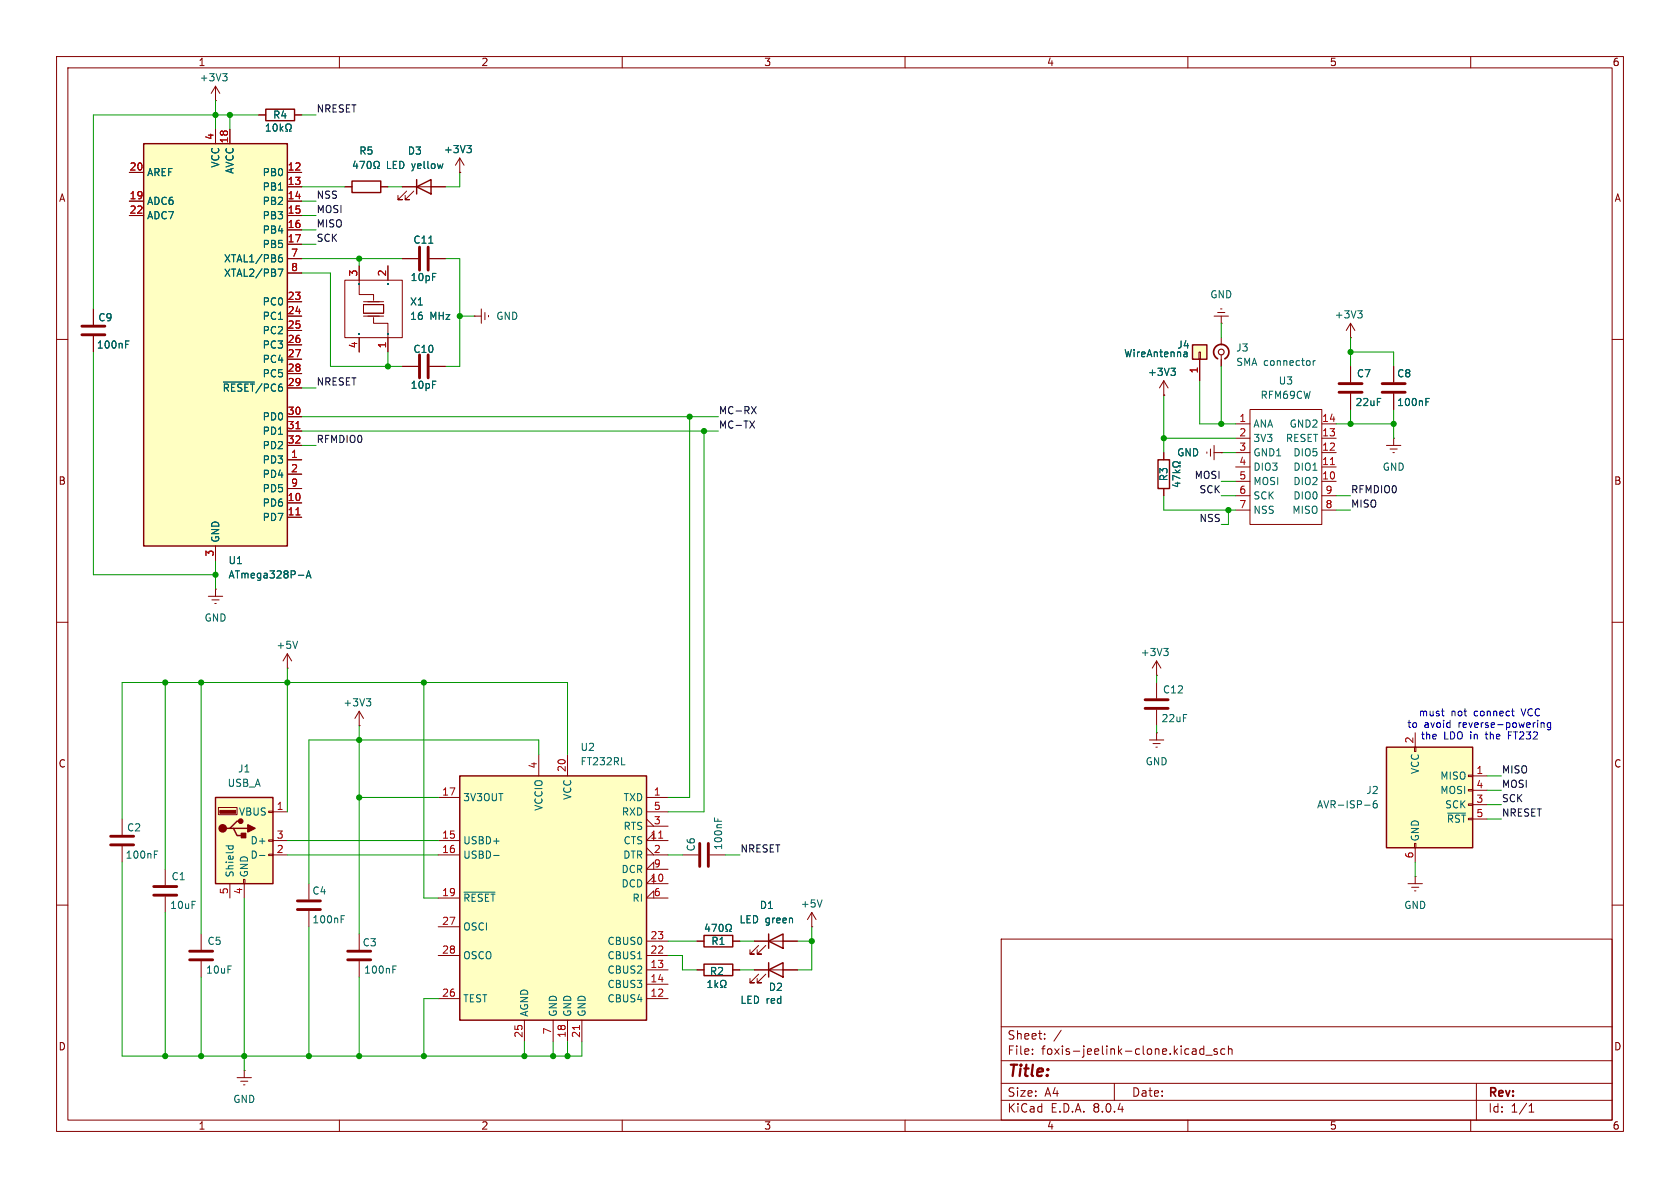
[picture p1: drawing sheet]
<svg xmlns="http://www.w3.org/2000/svg" width="297mm" height="210mm" viewBox="0 0 297 210" stroke-linecap="round" stroke-linejoin="round" font-family="sans-serif">
<g fill="none" stroke="#840000" stroke-width=".18">
<path d="M10 10h277v190h-277zM12 12h273v186h-273zM60 10v2M110 10v2M160 10v2M210 10v2M260 10v2M71.1 33h7.6M71.9 33.8l-1.5 1.5h.7h-.7v-.8M73.2 33.8l-1.6 1.5h.8h-.8v-.8M10 60h2M71.1 45.7h2.8"/>
<path d="M75.9 45.7h2.8M285 60h2M10 110h2M285 110h2M10 160h2M285 160h2M123.2 166.4h1.3M129.5 166.4h1.3M177 166h108v32h-108zM60 198v2M110 198v2M160 198v2"/>
<path d="M177 194.5h108M177 191.5h108M177 187.5h108M177 181.5h108M182.5 186.3v.1M182.5 185.5v.1M184.7 183.6v.1M184.7 182.8v.1M187.6 182.1l-1.3 2M197 191.5v3M210 198v2M211 185.4h.2l.3 .2v.8"/>
<path d="M211.5 186.3l-.5 .1M211.5 185.8h-.5M212.8 185.5l-.4-.1-.3 .3v.4l.1 .2h.6M212.8 184.9v1.5M213.2 186.5h1.1M215.2 185.5l-.4-.1-.2 .2 .1 .2 .5 .2v.3h-.6M216.5 185.5l-.4-.1-.3 .3v.4l.2 .2h.5M217.2 185.5l.2-.1 .3 .1 .1 .9M217.2 184.9v1.5M260 198v2M261 191.5v6.5M270.3 196.6h.9"/>
<path d="M270.3 195.5l.4-.4v1.5"/>
</g>
<path d="M73.7 33l2.5-1.2v2.5zM73.7 31.8v2.5M124.5 165.4h5v2h-5z" fill="none" stroke="#840000" stroke-width=".25"/>
<path d="M78.3 28.9l-.2 .9M75.8 43h.7M125 163.3l-.3 .9h.8M125.3 163.8v.9M125.9 163.4h.8l-.5 1.3M127.2 163.5l.2-.1a.68 .68 0 0 1 .5 .6 .68 .68 0 0 1-.5 .7l-.2-.2-.1-.3zM128.3 164.7h.3v-.3a.54 .54 0 0 1-.2-.7 .54 .54 0 0 1 .7-.2 .58 .58 0 0 1-.1 .9v.3h.3" fill="none" stroke="#006464" stroke-width=".18"/>
<path d="M74.2 43.7v4.1M75.7 43.7v4.1" fill="none" stroke="#840000" stroke-width=".51"/>
<path d="M210.8 61h2.6v2.5h-2.6z" fill="#ffffc2"/>
<g fill="none" stroke="#840000" stroke-width=".18">
<path d="M38.1 17.8h.1M38.1 15.2l-.8 1.3M38.1 15.2v2.6M38.1 15.2l.8 1.3M45.7 20.3h1.3M52.1 20.3h1.2M81.3 30.5h.1M81.3 27.9l-.8 1.3M81.3 27.9v2.6M81.3 27.9l.7 1.3M61 49.5h10.1v10.2h-10.1zM63.5 47v5.1h2.5v1"/>
<path d="M63.5 59.7v2.5M64.3 53.8h3.5v1.6h-3.5zM64.3 55.9h3.5M64.3 53.3h3.5M66 56.1v1.1h2.6v5M68.6 47v2.5M83.8 55.9h.1M83.8 55.9h1.3M85.1 54.6v2.6M85.7 55.2v1.3M86.4 55.8v.2M214.6 55.9h2.6"/>
<path d="M215.3 55.2h1.2M215.8 54.6h.2M215.9 57.2h.1M215.9 55.9v1.3M238.8 59.7h.1M238.8 57.2v2.5M238.8 57.2l-.8 1.2M238.8 57.2l.7 1.2M71.1 64.8h2.8M75.9 64.8h2.8M205.7 69.9h.1M205.7 67.3l-.7 1.3"/>
<path d="M205.7 67.3v2.6M205.7 67.3l.8 1.3M212 62.2h.2v1.3h-.2zM212.1 63.5v3.8M213.4 79.9v.2M214 79.4v1.2M214.6 78.7v2.6M218.4 74.9h2.6M218.4 77.5h2.6M221 72.4h12.7v20.3h-12.7zM233.7 74.9h2.5M233.7 77.5h2.5"/>
<path d="M238.8 64.8v2.8M238.8 69.6v2.8M245.1 78.7h2.5M245.7 79.4h1.3M246.4 77.5h.1M246.4 64.8v2.8M246.4 69.6v2.8M246.4 77.5v1.2M205.7 80v1.3M205.7 86.4v1.2M214.6 80h1.3M215.9 80h.1"/>
<path d="M218.4 80h2.6M218.4 85.1h2.6M218.4 82.6h2.6M218.4 87.6h2.6M218.4 90.2h2.6M233.7 80h2.5M233.7 85.1h2.5M233.7 82.6h2.5M233.7 87.6h2.5M233.7 90.2h2.5M246.3 80h.2M63.5 128.3h.1"/>
<path d="M63.5 125.7v2.6M63.5 125.7l-.8 1.3M63.5 125.7l.8 1.3M54.6 156.2v2.8M120.6 151.1h2.8M125.5 151.1h2.8M54.6 161v2.8M63.5 165.1v2.8M63.5 169.9v2.8M123.2 171.5h1.3M129.5 171.5h1.3M133.3 166.4h7.7"/>
<path d="M133.3 171.5h7.7M134.1 167.1l-1.5 1.6h.7h-.7v-.8M134.1 172.2l-1.5 1.5h.7h-.7v-.7M135.4 167.1l-1.5 1.6h.7h-.7v-.8M135.4 172.2l-1.5 1.5h.7h-.7v-.7M143.5 163.8h.1M143.5 161.3l-.8 1.3M143.5 161.3v2.5M143.5 161.3l.8 1.3"/>
</g>
<path d="M47 19.3h5.1v2h-5.1zM210.8 61h2.6v2.5h-2.6zM204.7 81.3h2.1v5.1h-2.1zM124.5 170.4h5v2.1h-5zM135.9 166.4l2.5-1.3v2.5zM135.9 171.5l2.5-1.3v2.5zM135.9 165.1v2.5M135.9 170.2v2.5" fill="none" stroke="#840000" stroke-width=".25"/>
<g fill="none" stroke="#006464" stroke-width=".18">
<path d="M39.4 13h.7l-.4 .5M39.9 13.5l.2 .3v.3l-.2 .2M47.1 23.2h.7M47.1 22.3l.3-.4v1.3M48.5 22l.1-.1a.68 .68 0 0 1 .4 .7 .68 .68 0 0 1-.4 .6 .84 .84 0 0 1-.1-1.2zM49.5 21.9v1.3M49.7 22.7l.3 .5M50 22.3l-.5 .5M50.5 23.2h.3v-.3a.54 .54 0 0 1-.3-.7 .54 .54 0 0 1 .8-.2 .58 .58 0 0 1-.1 .9v.3h.3M82.5 25.7h.8l-.4 .5M83.1 26.2l.2 .3v.3l-.2 .2M63.5 59h.1"/>
<path d="M63.5 50.1v.1M63.5 59v.1M63.5 50.2h.1M63.5 59.1h.1M68.6 50.2h.1M68.6 59v.1M68.6 59h.1M68.6 50.1v.1M68.6 59.1h.1M68.6 50.1h.1M240 54.9h.8l-.4 .5M240.6 55.4l.2 .3v.3l-.2 .2"/>
<path d="M207 65.1h.8l-.4 .5M207.5 65.6l.3 .2v.3l-.3 .3M209.3 63h.6M209.9 62.4v.7M209.9 62.5l-.6 .1M252.1 71h.4M252.1 70.4h.6M207.3 83.5h1.3M207.8 85.4h.8M207.8 83.1l.4 .4M208.2 85.2v.8l-.9-.3M208.6 81.6v.3h-.2a.54 .54 0 0 0-.8-.3 .54 .54 0 0 0-.2 .8 .58 .58 0 0 0 1-.1h.2v.3"/>
<path d="M208.6 84.6l-1.3-.6v.9M208.6 83.1l-.5 .3M64.8 123.5h.7l-.4 .5M65.3 124l.2 .2v.3l-.2 .3M126.3 144.6v.6M126.9 144.8v.4M145.3 159.1l-.4 1.2M60.3 162.5h.4M60.3 161.9h.6M69.5 171.4h.4M69.5 170.8h.6M125.1 174.6h.8"/>
<path d="M125.1 173.7l.4-.4v1.3M126.4 173.3v1.3M126.5 174.1l.4 .5M126.9 173.7l-.5 .5M127.4 174.6h.3v-.3a.54 .54 0 0 1-.3-.7 .54 .54 0 0 1 .8-.2 .58 .58 0 0 1-.2 .9v.3h.3"/>
</g>
<path d="M74.2 62.7v4.1M75.7 62.7v4.1M236.7 69.3h4.1M236.7 67.8h4.1M244.3 69.3h4.1M244.3 67.8h4.1M52.6 159.3h4M123.7 149.1v4.1M125.2 149.1v4.1M52.6 160.8h4M61.5 169.7h4M61.5 168.1h4" fill="none" stroke="#840000" stroke-width=".51"/>
<path d="M235.2 82.1h.7" fill="none" stroke="#a90000" stroke-width=".18"/>
<path d="M245.1 132.1h15.2v17.8h-15.2z" fill="#ffffc2"/>
<g fill="none" stroke="#840000" stroke-width=".18">
<path d="M250.1 132.1h.2v.7h-.2zM250.2 129.5v2.6M259.6 139.6h.7v.2h-.7zM259.6 137h.7v.3h-.7zM260.3 137.2h2.6M260.3 139.7h2.6M250.1 149.1h.2v.8h-.2zM250.2 149.9v2.5M259.6 142.1h.7v.3h-.7zM260.3 142.2h2.6M260.3 144.8h2.6M41.9 190.5h2.5"/>
<path d="M42.5 191.1h1.3M43.1 191.8h.2M43.2 189.2h.1M43.2 189.2v1.3"/>
</g>
<path d="M245.1 132.1h15.2v17.8h-15.2z" fill="none" stroke="#840000" stroke-width=".25"/>
<path d="M241.2 142.3h1M243.4 141.5l-.4 .1a.86 .86 0 0 0 0 1.2l.4-.1 .1-.4-.3-.3h-.2l-.2 .3M255.9 143.7h3.2" fill="none" stroke="#006464" stroke-width=".18"/>
<path d="M25.4 25.4h25.4v71.1h-25.4z" fill="#ffffc2"/>
<path d="M25.4 25.4h25.4v71.1h-25.4z" fill="none" stroke="#840000" stroke-width=".25"/>
<g fill="none" stroke="#840000" stroke-width=".18">
<path d="M22.9 30.5h2.5M22.9 35.6h2.5M22.9 38.1h2.5M38.1 22.9v2.5M40.6 22.9v2.5M50.8 30.5h2.5M50.8 33h2.5M50.8 35.6h2.5M50.8 38.1h2.5M50.8 40.6h2.5M50.8 43.2h2.5M50.8 53.3h2.5"/>
<path d="M50.8 55.9h2.5M50.8 58.4h2.5M50.8 45.7h2.5M50.8 48.3h2.5M50.8 61h2.5M50.8 63.5h2.5M50.8 66h2.5M50.8 68.6h2.5M50.8 73.7h2.5M50.8 76.2h2.5M50.8 78.7h2.5M38.1 96.5v2.6"/>
<path d="M50.8 81.3h2.5M50.8 88.9h2.5M50.8 91.4h2.5M50.8 83.8h2.5M50.8 86.4h2.5M204.5 119.4h.1M204.5 116.8l-.8 1.3M204.5 116.8v2.6M204.5 116.8l.7 1.3M203.2 130.8h2.5M203.8 131.4h1.3M204.3 132.1h.3"/>
<path d="M204.5 129.5h.1M204.5 120.7v2.7M204.5 125.5v2.8M204.5 129.5v1.3M21.6 144.8v2.8M21.6 149.6v2.8"/>
</g>
<path d="M52.3 75.8h.7M52.3 91h.7" fill="none" stroke="#a90000" stroke-width=".18"/>
<path d="M49.2 47.6h.8l-.5 1.2M49.3 45.6l.4-.1 .2 .3-.1 .4-.3 .1-.2-.1M49.8 45l-.3 .1-.2 .2M39.5 67.5h5.5M52.7 101.7h1M54.1 102.2l.5-1.3 .4 1.3M54.3 101.8h.6M205.7 114.6h.8l-.4 .5M206.3 115.1l.2 .3v.3l-.2 .2M27.3 151h.4M27.3 150.4h.6" fill="none" stroke="#006464" stroke-width=".18"/>
<path d="M202.4 125.2h4.1M202.4 123.7h4.1M19.6 149.4h4M19.6 147.8h4" fill="none" stroke="#840000" stroke-width=".51"/>
<path d="M38.1 141h10.2v15.2h-10.2z" fill="#ffffc2"/>
<path d="M62.2 32h5.1v2h-5.1zM38.1 141h10.2v15.2h-10.2zM40.6 146.4h.7l.6 1.3h1.3M41.3 146.4h2.5M42.5 145.2h-.6l-1.3 1.2h-.6" fill="none" stroke="#840000" stroke-width=".25"/>
<g fill="#840000" stroke="#840000" stroke-width=".25">
<path d="M43.8 145.8l1.3 .6-1.3 .7z"/>
<path d="M42.7 147.3h.7v.8h-.7z"/>
<circle cx="39.4" cy="146.4" r=".63"/>
<circle cx="42.5" cy="145.2" r=".38"/>
</g>
<path d="M38.9 143.3h2.8v.5h-2.8z" fill="#840000" stroke="#840000" stroke-width=".18"/>
<g fill="none" stroke="#840000" stroke-width=".18">
<path d="M61 33h1.2M67.3 33h1.3M16.5 54.6v2.8M16.5 59.4v2.8M215.9 59.7v1.3M215.9 62.7v2.1M36.8 105.4h2.6M37.5 106h1.2M38 106.7h.2M38.1 104.1h.1M38.1 104.1v1.3M50.8 118.1h.1"/>
<path d="M50.8 115.6l-.8 1.2M50.8 115.6v2.5M50.8 115.6l.8 1.2M29.2 153.7v2.8M29.2 158.5v2.8M38.6 142.7h3.3v1.3h-3.3zM40.6 156.2v2.6M43.1 155.4h.2v.8h-.2zM43.2 156.2v2.6M47.5 151h.8v.3h-.8zM47.5 148.5h.8v.2h-.8zM47.5 143.4h.8v.2h-.8z"/>
<path d="M48.3 143.5h2.5M48.3 151.1h2.5M48.3 148.6h2.5M248.9 156.2h2.6M249.6 156.8h1.2M250.1 157.5h.2M250.2 154.9h.1M250.2 154.9v1.3M35.6 165.1v2.8M35.6 169.9v2.8"/>
</g>
<g fill="none" stroke="#006464" stroke-width=".18">
<path d="M62.8 28.5l-.3 .9h.8M63.1 28.9v.9M63.6 28.5h.9l-.6 1.3M65.1 28.6l.1-.1a.68 .68 0 0 1 .4 .7 .68 .68 0 0 1-.4 .6 .84 .84 0 0 1-.1-1.2zM66.1 29.8h.3v-.3a.54 .54 0 0 1-.3-.7 .54 .54 0 0 1 .8-.2 .58 .58 0 0 1-.1 .9v.3h.3M22.2 60.9h.4M22.2 60.3h.6M232.2 63.8v.8M232.5 63.8l-.3 .2M52.6 113.4l-.4 1.2M39.9 149.5h1.3M40.4 149.5v.4"/>
<path d="M41.2 149.5v.4M45.9 151.2h.9"/>
</g>
<path d="M14.5 59.2h4M14.5 57.7h4M27.2 158.2h4M27.2 156.7h4M33.5 169.7h4.1M33.5 168.1h4.1" fill="none" stroke="#840000" stroke-width=".51"/>
<circle cx="215.9" cy="62.2" r=".51" fill="none" stroke="#840000" stroke-width=".2"/>
<path d="M215.3 63.4a1.35 1.35 0 0 1-.4-2 1.35 1.35 0 0 1 2 0 1.35 1.35 0 0 1-.4 2" fill="none" stroke="#840000" stroke-width=".3"/>
<path d="M81.3 137.2h33v43.1h-33z" fill="#ffffc2"/>
<path d="M81.3 137.2h33v43.1h-33z" fill="none" stroke="#840000" stroke-width=".25"/>
<g fill="none" stroke="#840000" stroke-width=".18">
<path d="M22.9 30.5h2.5M22.9 35.6h2.5M22.9 38.1h2.5M38.1 22.9v2.5M40.6 22.9v2.5M45.7 20.3h1.3M50.8 30.5h2.5M50.8 33h2.5M50.8 35.6h2.5M50.8 38.1h2.5M52.1 20.3h1.2M61 33h1.2"/>
<path d="M67.3 33h1.3M71.1 33h2.6M76.2 33h2.5M81.3 30.5h.1M16.5 54.6v2.8M16.5 59.4v2.8M50.8 40.6h2.5M50.8 43.2h2.5M50.8 53.3h2.5M50.8 55.9h2.5M50.8 58.4h2.5M50.8 45.7h2.5"/>
<path d="M50.8 48.3h2.5M63.5 47v2.5M63.5 59.7v2.5M68.6 47v2.5M68.6 59.7v2.5M71.1 45.7h2.8M75.9 45.7h2.8M50.8 61h2.5M50.8 63.5h2.5M50.8 66h2.5M50.8 68.6h2.5M50.8 73.7h2.5"/>
<path d="M50.8 76.2h2.5M50.8 78.7h2.5M71.1 64.8h2.8M75.9 64.8h2.8M205.7 69.9h.1M212.1 63.5v3.8M238.8 64.8v2.8M238.8 69.6v2.8M246.4 64.8v2.8M246.4 69.6v2.8M38.1 96.5v2.6M50.8 81.3h2.5"/>
<path d="M50.8 88.9h2.5M50.8 91.4h2.5M50.8 83.8h2.5M50.8 86.4h2.5M205.7 80v1.3M205.7 86.4v1.2M215.9 80h.1M95.2 133.4v3.8M100.3 133.4v3.8M77.5 141h3.8M77.5 148.6h3.8M77.5 151.1h3.8"/>
<path d="M77.5 158.8h3.8M114.3 141h3.8M114.3 151.1h3.8M114.3 149.9l1.3 1.2M114.3 146.1h3.8M114.3 144.8l1.3 1.3M114.3 143.5h3.8M115.6 156.2v-1.3l-1.3 1.3h3.8M115.6 148.6v-1.3l-1.3 1.3h3.8M115.6 158.8v-1.3l-1.3 1.3h3.8M115.6 153.7v-1.3l-1.3 1.3h3.8M77.5 176.5h3.8"/>
<path d="M77.5 168.9h3.8M77.5 163.8h3.8M114.3 176.5h3.8M114.3 171.5h3.8M114.3 174h3.8M114.3 168.9h3.8M114.3 166.4h3.8M123.2 171.5h1.3M123.2 166.4h1.3M129.5 171.5h1.3M129.5 166.4h1.3M133.3 171.5h2.6"/>
<path d="M133.3 166.4h2.6M138.4 171.5h2.6M138.4 166.4h2.6M92.7 180.3v3.9M97.8 180.3v3.9M100.3 180.3v3.9M102.9 180.3v3.9"/>
</g>
<path d="M52.3 75.8h.7M52.3 91h.7M116.4 148.2h.8M102.5 181.3v.7" fill="none" stroke="#a90000" stroke-width=".18"/>
<g fill="none" stroke="#006464" stroke-width=".18">
<path d="M47.1 23.2h.7M47.1 22.3l.3-.4v1.3M48.5 22l.1-.1a.68 .68 0 0 1 .4 .7 .68 .68 0 0 1-.4 .6 .84 .84 0 0 1-.1-1.2zM49.5 21.9v1.3M49.7 22.7l.3 .5M50 22.3l-.5 .5M50.5 23.2h.3v-.3a.54 .54 0 0 1-.3-.7 .54 .54 0 0 1 .8-.2 .58 .58 0 0 1-.1 .9v.3h.3M62.8 28.5l-.3 .9h.8M63.1 28.9v.9M63.6 28.5h.9l-.6 1.3M65.1 28.6l.1-.1a.68 .68 0 0 1 .4 .7 .68 .68 0 0 1-.4 .6 .84 .84 0 0 1-.1-1.2zM66.1 29.8h.3v-.3a.54 .54 0 0 1-.3-.7 .54 .54 0 0 1 .8-.2 .58 .58 0 0 1-.1 .9v.3h.3"/>
<path d="M78.3 28.9l-.2 .9M82.5 25.7h.8l-.4 .5M83.1 26.2l.2 .3v.3l-.2 .2M49.2 47.6h.8l-.5 1.2M49.3 45.6l.4-.1 .2 .3-.1 .4-.3 .1-.2-.1M49.8 45l-.3 .1-.2 .2M63.5 59h.1M63.5 50.1v.1M63.5 59v.1M63.5 50.2h.1M63.5 59.1h.1M68.6 50.2h.1"/>
<path d="M68.6 59v.1M68.6 59h.1M68.6 50.1v.1M68.6 59.1h.1M68.6 50.1h.1M75.8 43h.7M22.2 60.9h.4M22.2 60.3h.6M39.5 67.5h5.5M207 65.1h.8l-.4 .5M207.5 65.6l.3 .2v.3l-.3 .3M209.3 63h.6"/>
<path d="M209.9 62.4v.7M209.9 62.5l-.6 .1M252.1 71h.4M252.1 70.4h.6M207.3 83.5h1.3M207.8 85.4h.8M207.8 83.1l.4 .4M208.2 85.2v.8l-.9-.3M208.6 81.6v.3h-.2a.54 .54 0 0 0-.8-.3 .54 .54 0 0 0-.2 .8 .58 .58 0 0 0 1-.1h.2v.3M208.6 84.6l-1.3-.6v.9M208.6 83.1l-.5 .3M52.7 101.7h1"/>
<path d="M54.1 102.2l.5-1.3 .4 1.3M54.3 101.8h.6M109.9 135.2h.6M82 157.7h5.5M87.3 151.2h.9M125 163.3l-.3 .9h.8M125.1 174.6h.8M125.1 173.7l.4-.4v1.3M125.3 163.8v.9M125.9 163.4h.8l-.5 1.3M126.4 173.3v1.3M126.5 174.1l.4 .5"/>
<path d="M126.9 173.7l-.5 .5M127.2 163.5l.2-.1a.68 .68 0 0 1 .5 .6 .68 .68 0 0 1-.5 .7l-.2-.2-.1-.3zM127.4 174.6h.3v-.3a.54 .54 0 0 1-.3-.7 .54 .54 0 0 1 .8-.2 .58 .58 0 0 1-.2 .9v.3h.3M128.3 164.7h.3v-.3a.54 .54 0 0 1-.2-.7 .54 .54 0 0 1 .7-.2 .58 .58 0 0 1-.1 .9v.3h.3"/>
</g>
<path d="M132.5 74.4l.9 1.3M132.8 71.9l.9 1.2M133.4 74.4l-.9 1.3M133.7 71.9l-.9 1.2" fill="none" stroke="#0f0f0f" stroke-width=".18"/>
<path d="M254.8 125.7h.5M255.1 126.5l.2 .1M267.2 125.7h.5M267.5 126.5l.2 .1M272.4 127.8v.8M272.4 127.9l.2-.1h.3l.1 .8M274.1 127.8h-.3l-.3 .2 .2 .5h.4M274.1 127.8v1l-.2 .2h-.3" fill="none" stroke="#0000c2" stroke-width=".18"/>
<g fill="none" stroke="#009600" stroke-width=".18">
<path d="M38.1 17.8v5.1M40.6 20.3v2.6M45.7 20.3h-29.2v34.3M53.3 20.3h2.6M53.3 33h7.7M53.3 38.1h2.6M53.3 35.6h2.6M68.6 33h2.5M81.3 30.5v2.5h-2.6M53.3 48.3h5.1v16.5h12.7M53.3 45.7h17.8M53.3 43.2h2.6"/>
<path d="M53.3 40.6h2.6M63.5 45.7v1.3M78.7 45.7h2.6v19.1h-2.6M81.3 55.9h2.5M215.9 57.2v2.5M238.8 59.7v5.1M16.5 62.2v39.4h21.6M53.3 73.7h73.7M53.3 76.2h73.7M53.3 78.7h2.6M53.3 68.6h2.6M68.6 62.2v2.6"/>
<path d="M121.9 73.7v67.3h-3.8M124.5 76.2v67.3h-6.4M205.7 77.5h12.7M205.7 69.9v10.1M212.1 67.3v7.6h6.3M215.9 64.8v10.1M236.2 74.9h10.2M238.8 62.2h7.6v2.6M238.8 72.4v2.5M246.4 72.4v5.1M38.1 99.1v5M205.7 87.6v2.6h12.7"/>
<path d="M215.9 87.6h2.5M215.9 85.1h2.5M215.9 80h2.5M217.2 90.2v2.5h-1.3M236.2 90.2h2.6M236.2 87.6h2.6M50.8 118.1v25.4M204.5 119.4v1.3M29.2 120.7v33M35.6 120.7v44.4M63.5 128.3v36.8M74.9 120.7v38.1h2.6"/>
<path d="M95.2 133.4v-2.6h-40.6v25.4M100.3 133.4v-12.7h-78.7v24.1M204.5 128.3v1.2M262.9 139.7h2.5M262.9 137.2h2.5M21.6 152.4v34.3h81.3v-2.5M43.2 158.8v30.4M50.8 148.6h26.7M50.8 151.1h26.7M63.5 141h14M118.1 151.1h2.5M128.3 151.1h2.5"/>
<path d="M250.2 152.4v2.5M262.9 144.8h2.5M262.9 142.2h2.5M29.2 161.3v25.4M35.6 172.7v14M54.6 163.8v22.9M63.5 172.7v14M77.5 176.5h-2.6v10.2M118.1 166.4h5.1M118.1 168.9h2.5v2.6h2.6M130.8 166.4h2.5M130.8 171.5h2.5"/>
<path d="M141 166.4h2.5M143.5 163.8v7.7h-2.5M92.7 184.2v2.5M97.8 184.2v2.5M100.3 184.2v2.5"/>
</g>
<g fill="#009600" stroke="#009600" stroke-width=".18">
<circle cx="35.6" cy="186.7" r=".46"/>
<circle cx="29.2" cy="186.7" r=".46"/>
<circle cx="43.2" cy="186.7" r=".46"/>
<circle cx="54.6" cy="186.7" r=".46"/>
<circle cx="50.8" cy="120.7" r=".46"/>
<circle cx="35.6" cy="120.7" r=".46"/>
<circle cx="29.2" cy="120.7" r=".46"/>
<circle cx="38.1" cy="101.6" r=".46"/>
<circle cx="63.5" cy="186.7" r=".46"/>
<circle cx="97.8" cy="186.7" r=".46"/>
<circle cx="100.3" cy="186.7" r=".46"/>
<circle cx="74.9" cy="186.7" r=".46"/>
<circle cx="92.7" cy="186.7" r=".46"/>
<circle cx="121.9" cy="73.7" r=".46"/>
<circle cx="124.5" cy="76.2" r=".46"/>
<circle cx="143.5" cy="166.4" r=".46"/>
<circle cx="205.7" cy="77.5" r=".46"/>
<circle cx="38.1" cy="20.3" r=".46"/>
<circle cx="40.6" cy="20.3" r=".46"/>
<circle cx="63.5" cy="45.7" r=".46"/>
<circle cx="81.3" cy="55.9" r=".46"/>
<circle cx="68.6" cy="64.8" r=".46"/>
<circle cx="74.9" cy="120.7" r=".46"/>
<circle cx="63.5" cy="141" r=".46"/>
<circle cx="63.5" cy="130.8" r=".46"/>
<circle cx="238.8" cy="74.9" r=".46"/>
<circle cx="246.4" cy="74.9" r=".46"/>
<circle cx="215.9" cy="74.9" r=".46"/>
<circle cx="238.8" cy="62.2" r=".46"/>
<circle cx="217.2" cy="90.2" r=".46"/>
</g>
<text font-size="2.8" fill="#840000" x="178" y="190.9">Title:</text>
<g font-size="2.1" fill="#840000">
<text x="178" y="184">Sheet:</text>
<text x="178" y="186.7">File:</text>
<text x="184.1" y="186.7">foxis-jeelink-clone.kicad_sch</text>
<text x="178" y="196.9">KiCad</text>
<text x="178" y="194.1">Size:</text>
<text x="184.7" y="194.1">A4</text>
<text x="185.7" y="196.9">E.D.A.</text>
<text x="193.3" y="196.9">8.0.4</text>
<text x="200" y="194.1">Date:</text>
<text x="263" y="194.3">Rev:</text>
<text x="263" y="196.9">Id:</text>
<text x="267.1" y="196.9">1/1</text>
</g>
<g font-size="1.8" fill="#840000">
<text x="35" y="11.9">1</text>
<text x="85" y="11.9">2</text>
<text x="135" y="11.9">3</text>
<text x="185" y="11.9">4</text>
<text x="235" y="11.9">5</text>
<text x="285" y="11.9">6</text>
<text x="10.3" y="35.9">A</text>
<text x="285.3" y="35.9">A</text>
<text x="10.3" y="85.9">B</text>
<text x="285.3" y="85.9">B</text>
<text x="10.3" y="135.9">C</text>
<text x="285.3" y="135.9">C</text>
<text x="10.3" y="185.9">D</text>
<text x="285.3" y="185.9">D</text>
<text x="35" y="199.9">1</text>
<text x="85" y="199.9">2</text>
<text x="135" y="199.9">3</text>
<text x="185" y="199.9">4</text>
<text x="235" y="199.9">5</text>
<text x="285" y="199.9">6</text>
</g>
<g font-size="1.8" fill="#006464">
<text x="35.2" y="14.6">+3V3</text>
<text x="48.2" y="21.2">R4</text>
<text x="39" y="29.7" transform="rotate(-90 39 29.7)">VCC</text>
<text x="63.4" y="27.5">R5</text>
<text x="72" y="27.5">D3</text>
<text x="78.4" y="27.3">+3V3</text>
<text x="25.9" y="31.3">AREF</text>
<text x="41.5" y="30.8" transform="rotate(-90 41.5 30.8)">AVCC</text>
<text x="46.3" y="31.3">PB0</text>
<text x="46.3" y="33.9">PB1</text>
<text x="68.1" y="30.1">LED yellow</text>
<text x="25.9" y="36.4">ADC6</text>
<text x="25.9" y="39">ADC7</text>
<text x="46.3" y="36.4">PB2</text>
<text x="46.3" y="39">PB3</text>
<text x="46.3" y="41.5">PB4</text>
<text x="39.5" y="46.6">XTAL1/PB6</text>
<text x="46.3" y="44">PB5</text>
<text x="73" y="43.3">C11</text>
<text x="39.5" y="49.1">XTAL2/PB7</text>
<text x="72.5" y="49.9">10pF</text>
<text x="213.9" y="52.9">GND</text>
<text x="17.3" y="57">C9</text>
<text x="46.3" y="54.2">PC0</text>
<text x="46.3" y="56.7">PC1</text>
<text x="46.3" y="59.3">PC2</text>
<text x="72.4" y="54.2">X1</text>
<text x="72.4" y="56.7">16</text>
<text x="76" y="56.7">MHz</text>
<text x="87.6" y="56.7">GND</text>
<text x="235.9" y="56.5">+3V3</text>
<text x="17" y="61.8">100nF</text>
<text x="46.3" y="61.8">PC3</text>
<text x="46.3" y="64.4">PC4</text>
<text x="73" y="62.6">C10</text>
<text x="198.6" y="63.3">WireAntenna</text>
<text x="208" y="61.8">J4</text>
<text x="218.4" y="62.3">J3</text>
<text x="218.4" y="64.9">SMA connector</text>
<text x="39.3" y="69.4">~{RESET}/PC6</text>
<text x="46.3" y="66.9">PC5</text>
<text x="72.5" y="68.9">10pF</text>
<text x="202.8" y="66.6">+3V3</text>
<text x="222.8" y="70.7">RFM69CW</text>
<text x="226" y="68.2">U3</text>
<text x="239.5" y="72">22uF</text>
<text x="239.8" y="66.9">C7</text>
<text x="246.9" y="66.9">C8</text>
<text x="246.9" y="72">100nF</text>
<text x="46.3" y="74.5">PD0</text>
<text x="46.3" y="77.1">PD1</text>
<text x="221.5" y="75.8">ANA</text>
<text x="227.9" y="75.8">GND2</text>
<text x="46.3" y="82.1">PD3</text>
<text x="46.3" y="79.6">PD2</text>
<text x="208" y="80.9">GND</text>
<text x="221.5" y="78.3">3V3</text>
<text x="221.5" y="80.9">GND1</text>
<text x="221.5" y="83.4">DIO3</text>
<text x="227.2" y="78.3">RESET</text>
<text x="228.6" y="83.4">DIO1</text>
<text x="228.6" y="80.9">DIO5</text>
<text x="244.3" y="83.4">GND</text>
<text x="46.3" y="89.8">PD6</text>
<text x="46.3" y="84.7">PD4</text>
<text x="46.3" y="87.2">PD5</text>
<text x="206.6" y="85.2" transform="rotate(-90 206.6 85.2)">R3</text>
<text x="221.5" y="86">MOSI</text>
<text x="221.5" y="88.5">SCK</text>
<text x="228.6" y="86">DIO2</text>
<text x="228.6" y="88.5">DIO0</text>
<text x="46.3" y="92.3">PD7</text>
<text x="221.5" y="91">NSS</text>
<text x="228.4" y="91">MISO</text>
<text x="39" y="96" transform="rotate(-90 39 96)">GND</text>
<text x="40.3" y="99.9">U1</text>
<text x="40.3" y="102.5">ATmega328P-A</text>
<text x="36.1" y="110.1">GND</text>
<text x="48.8" y="114.9">+5V</text>
<text x="201.6" y="116.2">+3V3</text>
<text x="60.6" y="125.1">+3V3</text>
<text x="205.5" y="122.8">C12</text>
<text x="205.2" y="127.9">22uF</text>
<text x="42" y="136.8">J1</text>
<text x="102.5" y="132.9">U2</text>
<text x="102.5" y="135.5">FT232RL</text>
<text x="202.4" y="135.5">GND</text>
<text x="251.1" y="136.9" transform="rotate(-90 251.1 136.9)">VCC</text>
<text x="40.1" y="139.3">USB_A</text>
<text x="81.8" y="141.8">3V3OUT</text>
<text x="96.1" y="143.4" transform="rotate(-90 96.1 143.4)">VCCIO</text>
<text x="101.2" y="141.5" transform="rotate(-90 101.2 141.5)">VCC</text>
<text x="110.1" y="141.8">TXD</text>
<text x="232.7" y="143.1">AVR-ISP-6</text>
<text x="241.5" y="140.6">J2</text>
<text x="254.5" y="138">MISO</text>
<text x="254.5" y="140.6">MOSI</text>
<text x="255.4" y="143.1">SCK</text>
<text x="22.4" y="147.2">C2</text>
<text x="42.1" y="144.4">VBUS</text>
<text x="44.2" y="149.5">D+</text>
<text x="81.8" y="149.5">USBD+</text>
<text x="109.8" y="144.4">RXD</text>
<text x="110.1" y="149.5">CTS</text>
<text x="110.1" y="146.9">RTS</text>
<text x="251.1" y="148.8" transform="rotate(-90 251.1 148.8)">GND</text>
<text x="255.7" y="145.6">~{RST}</text>
<text x="22.1" y="152">100nF</text>
<text x="30.2" y="155.8">C1</text>
<text x="41.5" y="155.2" transform="rotate(-90 41.5 155.2)">Shield</text>
<text x="44" y="155.2" transform="rotate(-90 44 155.2)">GND</text>
<text x="44.2" y="152">D-</text>
<text x="81.8" y="152">USBD-</text>
<text x="109.8" y="154.5">DCR</text>
<text x="110.1" y="152">DTR</text>
<text x="123" y="150.6" transform="rotate(-90 123 150.6)">C6</text>
<text x="127.9" y="150.4" transform="rotate(-90 127.9 150.4)">100nF</text>
<text x="30" y="160.9">10uF</text>
<text x="55.1" y="158.3">C4</text>
<text x="81.8" y="159.6">~{RESET}</text>
<text x="109.8" y="157.1">DCD</text>
<text x="111.7" y="159.6">RI</text>
<text x="134.2" y="160.9">D1</text>
<text x="141.5" y="160.6">+5V</text>
<text x="248.2" y="160.9">GND</text>
<text x="36.6" y="167.2">C5</text>
<text x="55.1" y="163.4">100nF</text>
<text x="64" y="167.5">C3</text>
<text x="81.8" y="164.7">OSCI</text>
<text x="107.3" y="167.2">CBUS0</text>
<text x="125.7" y="167.2">R1</text>
<text x="130.6" y="163.4">LED green</text>
<text x="36.3" y="172.3">10uF</text>
<text x="64.3" y="172.3">100nF</text>
<text x="81.8" y="169.8">OSCO</text>
<text x="107.3" y="172.3">CBUS2</text>
<text x="107.3" y="169.8">CBUS1</text>
<text x="125.4" y="172.6">R2</text>
<text x="81.8" y="177.4">TEST</text>
<text x="93.6" y="179.8" transform="rotate(-90 93.6 179.8)">AGND</text>
<text x="98.7" y="179.8" transform="rotate(-90 98.7 179.8)">GND</text>
<text x="101.2" y="179.8" transform="rotate(-90 101.2 179.8)">GND</text>
<text x="103.7" y="179.8" transform="rotate(-90 103.7 179.8)">GND</text>
<text x="107.3" y="177.4">CBUS4</text>
<text x="107.3" y="174.9">CBUS3</text>
<text x="130.8" y="177.6">LED red</text>
<text x="135.8" y="175.4">D2</text>
<text x="41.1" y="195.2">GND</text>
</g>
<g font-size="1.8" fill="#0f0f0f">
<text x="55.9" y="20">NRESET</text>
<text x="55.9" y="35.2">NSS</text>
<text x="55.9" y="40.3">MISO</text>
<text x="55.9" y="37.8">MOSI</text>
<text x="55.9" y="42.8">SCK</text>
<text x="55.9" y="68.2">NRESET</text>
<text x="127" y="75.9">MC-TX</text>
<text x="127" y="73.3">MC-RX</text>
<text x="55.9" y="78.4">RFMDIO0</text>
<text x="211.1" y="84.7">MOSI</text>
<text x="211.9" y="87.3">SCK</text>
<text x="238.8" y="87.3">RFMDIO0</text>
<text x="238.8" y="89.8">MISO</text>
<text x="211.9" y="92.4">NSS</text>
<text x="265.4" y="136.8">MISO</text>
<text x="265.4" y="139.4">MOSI</text>
<text x="265.4" y="141.9">SCK</text>
<text x="265.4" y="144.4">NRESET</text>
<text x="130.8" y="150.8">NRESET</text>
</g>
<g font-size="1.8" fill="#a90000">
<text x="37.8" y="24.8" transform="rotate(-90 37.8 24.8)">4</text>
<text x="40.4" y="25.4" transform="rotate(-90 40.4 25.4)">18</text>
<text x="22.8" y="35.3">19</text>
<text x="22.8" y="30.2">20</text>
<text x="50.8" y="30.2">12</text>
<text x="50.8" y="32.8">13</text>
<text x="50.8" y="35.3">14</text>
<text x="22.8" y="37.8">22</text>
<text x="50.8" y="37.8">15</text>
<text x="50.8" y="40.4">16</text>
<text x="50.8" y="42.9">17</text>
<text x="51.4" y="45.5">7</text>
<text x="50.8" y="53.1">23</text>
<text x="51.4" y="48">8</text>
<text x="63.2" y="49" transform="rotate(-90 63.2 49)">3</text>
<text x="68.3" y="49" transform="rotate(-90 68.3 49)">2</text>
<text x="50.8" y="55.6">24</text>
<text x="50.8" y="58.2">25</text>
<text x="50.8" y="60.7">26</text>
<text x="50.8" y="63.2">27</text>
<text x="50.8" y="65.8">28</text>
<text x="63.2" y="61.7" transform="rotate(-90 63.2 61.7)">4</text>
<text x="68.3" y="61.7" transform="rotate(-90 68.3 61.7)">1</text>
<text x="50.8" y="68.3">29</text>
<text x="211.8" y="66.1" transform="rotate(-90 211.8 66.1)">1</text>
<text x="50.8" y="73.4">30</text>
<text x="50.8" y="75.9">31</text>
<text x="219" y="74.7">1</text>
<text x="219" y="77.2">2</text>
<text x="233.6" y="77.2">13</text>
<text x="233.6" y="74.7">14</text>
<text x="50.8" y="78.5">32</text>
<text x="51.4" y="81">1</text>
<text x="51.4" y="83.6">2</text>
<text x="219" y="79.8">3</text>
<text x="219" y="82.3">4</text>
<text x="233.6" y="82.3">11</text>
<text x="233.6" y="79.8">12</text>
<text x="50.8" y="88.6">10</text>
<text x="51.4" y="86.1">9</text>
<text x="219" y="84.8">5</text>
<text x="219" y="87.4">6</text>
<text x="219" y="89.9">7</text>
<text x="233.6" y="84.8">10</text>
<text x="234.2" y="89.9">8</text>
<text x="234.2" y="87.4">9</text>
<text x="50.8" y="91.2">11</text>
<text x="37.8" y="98.5" transform="rotate(-90 37.8 98.5)">3</text>
<text x="249.9" y="131.5" transform="rotate(-90 249.9 131.5)">2</text>
<text x="95" y="136" transform="rotate(-90 95 136)">4</text>
<text x="100.1" y="136.6" transform="rotate(-90 100.1 136.6)">20</text>
<text x="260.9" y="136.9">1</text>
<text x="48.8" y="143.3">1</text>
<text x="78.1" y="140.7">17</text>
<text x="115.5" y="140.7">1</text>
<text x="115.5" y="143.3">5</text>
<text x="260.9" y="142">3</text>
<text x="260.9" y="139.4">4</text>
<text x="48.8" y="148.3">3</text>
<text x="78.1" y="148.3">15</text>
<text x="114.9" y="148.3">11</text>
<text x="115.5" y="145.8">3</text>
<text x="260.9" y="144.5">5</text>
<text x="48.8" y="150.9">2</text>
<text x="78.1" y="150.9">16</text>
<text x="114.9" y="156">10</text>
<text x="115.5" y="150.9">2</text>
<text x="115.5" y="153.4">9</text>
<text x="249.9" y="151.8" transform="rotate(-90 249.9 151.8)">6</text>
<text x="40.4" y="158.2" transform="rotate(-90 40.4 158.2)">5</text>
<text x="42.9" y="158.2" transform="rotate(-90 42.9 158.2)">4</text>
<text x="78.1" y="158.5">19</text>
<text x="115.5" y="158.5">6</text>
<text x="78.1" y="163.6">27</text>
<text x="114.9" y="166.1">23</text>
<text x="78.1" y="168.7">28</text>
<text x="114.9" y="171.2">13</text>
<text x="114.9" y="173.7">14</text>
<text x="114.9" y="168.7">22</text>
<text x="78.1" y="176.3">26</text>
<text x="114.9" y="176.3">12</text>
<text x="92.5" y="183.6" transform="rotate(-90 92.5 183.6)">25</text>
<text x="97.5" y="183" transform="rotate(-90 97.5 183)">7</text>
<text x="100.1" y="183.6" transform="rotate(-90 100.1 183.6)">18</text>
<text x="102.6" y="183.6" transform="rotate(-90 102.6 183.6)">21</text>
</g>
<g font-size="1.8" fill="#0000c2">
<text x="248.7" y="128.9">to</text>
<text x="250.7" y="126.8">must</text>
<text x="251.1" y="130.9">the</text>
<text x="251.7" y="128.9">avoid</text>
<text x="255.2" y="130.9">LDO in</text>
<text x="256.5" y="126.8">not</text>
<text x="257.9" y="128.9">reverse-powering</text>
<text x="260.7" y="126.8">connect</text>
<text x="262.9" y="130.9">the</text>
<text x="267.1" y="130.9">FT232</text>
<text x="269.3" y="126.8">VCC</text>
</g>
</svg>
